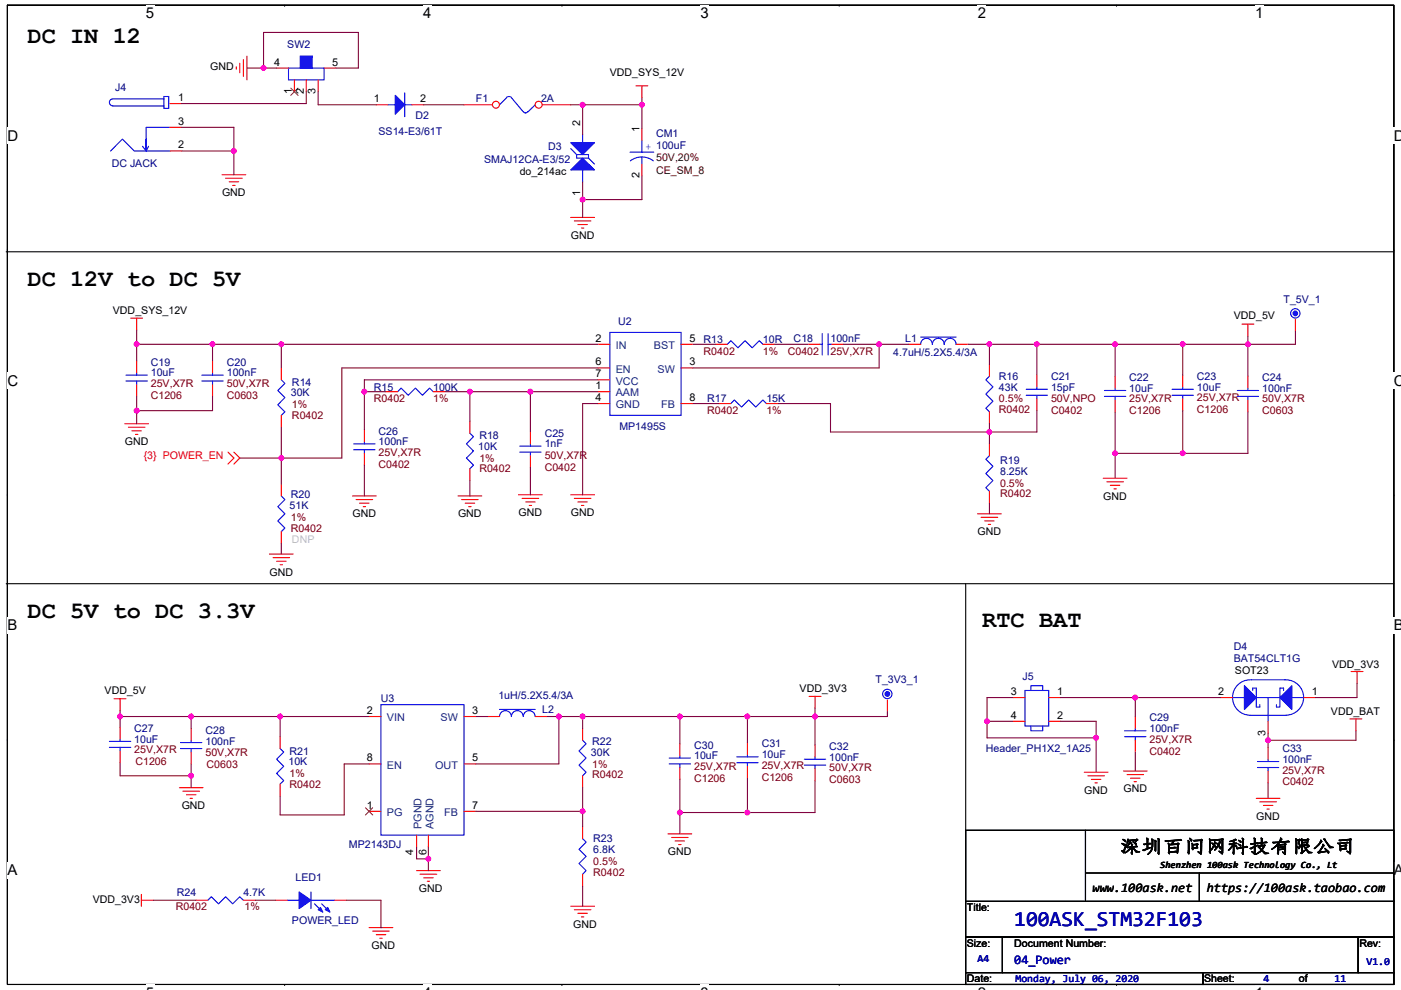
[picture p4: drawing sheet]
<svg xmlns="http://www.w3.org/2000/svg" width="297mm" height="210mm" viewBox="0 0 297 210" stroke-linecap="round" stroke-linejoin="round" font-family="sans-serif">
<path d="M1.6 1.1h293.9v207.7h-293.9v-207.7h293.9v207.7h-293.9z" fill="none" stroke="#000" stroke-width=".23"/>
<g fill="#fff">
<path d="M30.9 1.1h1.8v3.5h-1.8z"/>
<path d="M30.9 208.8h1.8v1.1h-1.8z"/>
</g>
<path d="M60.3 1.1h.1M60.3 208.8h.1" fill="none" stroke="#000" stroke-width=".23"/>
<g fill="#fff">
<path d="M89.7 1.1h1.8v3.5h-1.8z"/>
<path d="M89.7 208.8h1.8v1.1h-1.8z"/>
</g>
<path d="M119.1 1.1h.1M119.1 208.8h.1" fill="none" stroke="#000" stroke-width=".23"/>
<g fill="#fff">
<path d="M148.5 1.1h1.8v3.5h-1.8z"/>
<path d="M148.5 208.8h1.8v1.1h-1.8z"/>
</g>
<path d="M177.9 1.1h.1M177.9 208.8h.1" fill="none" stroke="#000" stroke-width=".23"/>
<g fill="#fff">
<path d="M207.3 1.1h1.8v3.5h-1.8z"/>
<path d="M207.3 208.8h1.8v1.1h-1.8z"/>
</g>
<path d="M236.7 1.1h.1M236.7 208.8h.1" fill="none" stroke="#000" stroke-width=".23"/>
<g fill="#fff">
<path d="M266.1 1.1h1.8v3.5h-1.8z"/>
<path d="M266.1 208.8h1.8v1.1h-1.8z"/>
<path d="M1.6 27.1h2.2v3.5h-2.2z"/>
<path d="M295.5 27.1h1.5v3.5h-1.5z"/>
<path d="M1.6 79h2.2v3.5h-2.2z"/>
<path d="M295.5 79h1.5v3.5h-1.5z"/>
</g>
<path d="M1.6 53h.1M295.5 53h.1" fill="none" stroke="#000" stroke-width=".23"/>
<g fill="#fff">
<path d="M1.6 130.9h2.1v3.5h-2.1z"/>
<path d="M295.5 130.9h1.5v3.5h-1.5z"/>
</g>
<path d="M1.6 104.9h.1M295.5 104.9h.1" fill="none" stroke="#000" stroke-width=".23"/>
<g fill="#fff">
<path d="M1.5 182.8h2.2v3.5h-2.2z"/>
<path d="M295.5 182.8h1.5v3.5h-1.5z"/>
</g>
<g fill="none" stroke="#000" stroke-width=".23">
<path d="M1.3 53.4h294.2M1.3 123.8h294.2M204.7 123.8v52.6M1.6 156.9h.1M295.5 156.9h.1M204.7 176.1h90.8v15.1h-90.8zM230.1 176.1v15.1M204.7 191.2h90.8v7.6h-90.8zM204.7 198.8h7.8v7.5h-7.8zM212.5 198.8h75.5v7.5h-75.5zM230.1 185.2h65.4M254.3 185.2v6"/>
<path d="M288 198.8h7.5v7.5h-7.5zM204.7 206.3h50.3v2.5h-50.3zM255 206.3h40.5v2.5h-40.5z"/>
</g>
<g fill="none" stroke="#f00" stroke-width=".23">
<path d="M50.1 14.2v.5M50.8 13.4v2M51.6 12.7v3.5M52.4 11.9v5M58.6 14.4h2.6M62.4 16.9v2.6M64.9 16.9v2.6M67.5 16.9v2.6M68.7 14.4h2.5M134.8 18.2h2.5M136.1 18.2v2.5M36 22h2.5"/>
<path d="M36 27h2.5M36 32h2.5M47.1 37.1h5M47.8 37.8h3.5M48.6 38.6h2M49.3 39.3h.5M79.8 22.2h2.5M87.3 22.2h2.5M123.5 38.6h.1M123.5 28.5h.1M136.1 27.3v2.5M136.1 34.8v2.5"/>
<path d="M121 46.1h5M121.8 46.9h3.5M122.5 47.6h2M123.3 48.4h.5M27.7 67.5h2.5M29 67.5v2.5M29 76.5v2.6M59.6 78v2.6M126.8 73h2.5M126.8 78h2.5M144.4 78h2.5M144.4 73h2.5"/>
<path d="M151.7 73h2.5M161.8 73h2.5M171.3 73h2.5M176.3 73h2.5M192.7 73h2.5M202.7 73h2.5M219.8 79.6v2.5M236.4 79.8v2.5M250.8 79.6v2.5M263.3 68.7h2.5M264.6 68.7v2.6M264.6 79.8v2.5"/>
<path d="M274.7 67.7v2.6M26.5 89.9h5M27.2 90.6h3.5M28 91.4h2M28.7 92.1h.5M29 81.6v2.5M48.3 95.9l1.3 1.3-1.3 1.2M49.6 95.9l1.2 1.3-1.2 1.2M59.6 88.1v2.5M77.3 91.1v2.5M77.3 96.2v2.5M81.8 83.1h2.5"/>
<path d="M91.8 83.1h2.6M99.6 89.4v2.5M99.6 99.4v2.5M112.5 91.6v2.5M112.5 96.6v2.6M126.8 83.1h2.5M126.8 85.6h2.5M126.8 80.6h2.5M144.4 85.6h2.5M152.4 85.6h2.6M162.5 85.6h2.5M209.8 94.1v2.5"/>
<path d="M219.8 84.6v2.5M236.4 84.8v2.6M250.8 84.6v2.5M264.6 84.8v2.6M57.1 117.5h5.1M57.9 118.3h3.5M58.6 119h2.1M59.4 119.8h.5M59.6 102.7v2.5M59.6 112.8v2.5M74.7 105.2h5.1M75.5 106h3.5"/>
<path d="M76.2 106.7h2M77 107.5h.5M97.1 105.2h5M97.9 106h3.5M98.6 106.7h2M99.4 107.5h.5M109.9 104.9h5.1M110.7 105.7h3.5M111.5 106.5h2M112.2 107.2h.5M121 104.9h5M121.8 105.7h3.5"/>
<path d="M122.5 106.5h2M123.3 107.2h.5M207.3 109h5M208 109.7h3.5M208.8 110.5h2M209.5 111.2h.5M209.8 104.2v2.5M233.9 101.4h5M234.7 102.2h3.5M235.4 102.9h2M236.2 103.7h.5M24.2 148.2h2.5"/>
<path d="M25.5 148.2v2.5M25.5 154.2v2.6M25.5 159.3v2.5M40.5 154.5v2.5M40.5 159.5v2.5M59.4 156.3v2.5M78.2 152h2.6M98.4 152h2.5M103.4 152h2.5M113.5 152h2.5M123.5 154.5v2.5M144.1 157.8v2.5"/>
<path d="M158.5 157.5v2.5M171.6 147.7h2.5M172.8 147.7v2.5M172.8 158v2.5M188.1 148.5v2.5M240.7 152v2.5M240.7 157v2.5M258.8 148h2.5M268.9 153v2.5M268.9 158.5v2.5M276.4 148h2.5M286.2 152.5h2.5"/>
<path d="M286.5 142.4h2.5M287.5 152.5v2.5M287.7 142.4v2.5M38 167.1h5M38.8 167.8h3.5M39.5 168.6h2M40.3 169.3h.5M59.4 166.3v2.5M78.2 172.1h2.6M78.2 162h2.6M88.3 177.1v2.5M90.8 177.1v2.5"/>
<path d="M98.4 162h2.5M98.4 172.1h2.5M123.5 175.4v2.5M123.5 164.5v2.6M141.6 176.9h5.1M142.4 177.6h3.5M143.1 178.4h2M143.9 179.1h.5M144.1 162.8v2.5M158.5 162.5v2.6M172.8 163v2.6M229.9 163.8h5"/>
<path d="M230.6 164.5h3.6M231.4 165.3h2M232.2 166.1h.5M238.2 163.5h5M238.9 164.3h3.6M239.7 165.1h2M240.5 165.8h.5M266.4 169.3h5M267.1 170.1h3.5M267.9 170.8h2M268.6 171.6h.5M268.9 163.5v2.6"/>
<path d="M30 190.9h2.5M30 189.7v2.5M41.5 190.9h2.6M51.6 190.9h2.5M58.4 190.9h2.5M71 190.9h2.5M78.2 196.7h5.1M79 197.5h3.5M79.8 198.2h2M80.5 199h.5M88.3 184.7h5M89.1 185.4h3.5"/>
<path d="M89.8 186.2h2M90.6 186.9h.5M121 192.2h5M121.8 193h3.5M122.5 193.7h2M123.3 194.5h.5M123.5 185.4v2.5"/>
</g>
<g fill="none" stroke="#00f" stroke-width=".23">
<path d="M61.2 14.4h7.5v2.5h-7.5zM85.8 19.7v5M23.4 32l2.5-2.5 2.6 2.5h7.5M23.9 21a.74 .74 0 0 0-.7 .7 .74 .74 0 0 0 .7 .8M23.9 21h10.9M23.9 22.5h10.9M30.2 31l.8 1 .5-1M34.8 20.5h1v2.5h-1zM36 27h-5v5v-2.5M82.3 22.2h1.5M85.8 22.2h1.5M107.4 20.7l-1.5 1.5"/>
<path d="M108.4 20.7l2.6 3M108.4 20.7a.77 .77 0 0 0-1 0M111.9 23.7l-.5 .3-.4-.3M113.5 22.2l-1.6 1.5M121 31.5l1.3 1.3v.7h2.5l1.2 1.3M122.3 32.8h2.5v.7M123.5 36v2.6M123.5 28.5v1.8M133.6 32.3h5M133.6 34.1a4 4 0 0 1 4.9 0M136.1 33.3v1.5M136.1 29.8v2.5"/>
<path d="M26.7 79.6h4.5M29 79.1v.5M129.3 70.5h15.1v17.6h-15.1zM154.2 73l.8-.7 1.5 1.5 1.5-1.5 1.5 1.5 1.5-1.5 .8 .7M173.8 73h.5M174.3 70.8v4.5M175.6 70.8v4.5M175.6 73h.7M195.2 71.5h7.5M195.2 73a1.24 1.24 0 0 1 1.2-1.2 1.24 1.24 0 0 1 1.3 1.2M202.7 73a1.25 1.25 0 0 0-1.2-1.2 1.24 1.24 0 0 0-1.3 1.2 1.25 1.25 0 0 0-1.3-1.2 1.24 1.24 0 0 0-1.2 1.2M26.7 80.8h4.5"/>
<path d="M29 80.8v.8M59.6 80.6l.8 .7-1.5 1.5 1.5 1.5-1.5 1.6 1.5 1.5-.8 .7M75 95.4h4.5M75 94.1h4.5M77.3 93.6v.5M77.3 95.4v.8M84.3 83.1l.7-.8 1.5 1.5 1.6-1.5 1.5 1.5 1.5-1.5 .7 .8M99.6 91.9l.8 .7-1.5 1.5 1.5 1.6-1.5 1.5 1.5 1.5-.8 .7M110.2 95.9h4.5M110.2 94.6h4.5M112.5 94.1v.5M112.5 95.9v.7"/>
<path d="M155 85.6l.7-.8 1.5 1.5 1.5-1.5 1.5 1.5 1.6-1.5 .7 .8M209.8 96.6l-.8 .8 1.5 1.5-1.5 1.5 1.5 1.5-1.5 1.5 .8 .8M217.6 83.8h4.5M217.6 82.6h4.5M219.8 82.1v.5M219.8 83.8v.8M234.2 84.1h4.5M234.2 82.8h4.5M236.4 82.3v.5M236.4 84.1v.7M248.5 83.8h4.5M248.5 82.6h4.5"/>
<path d="M250.8 82.1v.5M250.8 83.8v.8M262.3 84.1h4.5M262.3 82.8h4.5M264.6 82.3v.5M264.6 84.1v.7M59.6 105.2l.8 .8-1.5 1.5 1.5 1.5-1.5 1.5 1.5 1.5-.8 .8M23.2 158.5h4.5M23.2 157.2h4.5M25.5 156.8v.4M25.5 158.5v.8M38.3 158.8h4.5"/>
<path d="M38.3 157.5h4.5M40.5 157v.5M40.5 158.8v.7M59.4 158.8l.8 .7-1.6 1.5 1.6 1.5-1.6 1.5 1.6 1.6-.8 .7M80.8 149.5h17.6v27.6h-17.6zM105.9 152a1.24 1.24 0 0 1 1.3-1.3 1.25 1.25 0 0 1 1.2 1.3M105.9 150.5h7.6M108.4 152a1.23 1.23 0 0 1 1.3-1.3 1.25 1.25 0 0 1 1.2 1.3 1.27 1.27 0 0 1 1.3-1.3 1.25 1.25 0 0 1 1.3 1.3M123.5 157l.8 .8-1.5 1.5 1.5 1.5-1.5 1.5 1.5 1.5-.8 .7M238.4 156.3h4.6M238.4 155h4.6M240.7 154.5v.5"/>
<path d="M240.7 156.3v.7M261.3 148h2.5M265.6 146.5v-.6h.8v2.1M266.4 148h2.5M266.4 148v2h.7v-.5M268.9 148v5M268.9 148h2.5M271.4 148v2h-.8v-.5M272.1 146.5v-.6h-.7v2.1M272.3 144.2a3.8 3.8 0 0 1 4.1 3.6 3.8 3.8 0 0 1-3.8 3.9M272.4 144.2h-7.1a3.8 3.8 0 0 0-4 3.6 3.8 3.8 0 0 0 3.8 3.9h7.5M273.9 148h2.5"/>
<path d="M123.5 177.9l.8 .7-1.5 1.5 1.5 1.6-1.5 1.5 1.5 1.5-.8 .7M141.9 162h4.5M141.9 160.8h4.5M144.1 160.3v.5M144.1 162v.8M156.2 161.8h4.5M156.2 160.5h4.5M158.5 160v.5M158.5 161.8v.7M170.5 162.3h4.6M170.5 161h4.6M172.8 160.5v.5"/>
<path d="M172.8 162.3v.7M266.6 162.8h4.5M266.6 161.5h4.5M268.9 161v.5M268.9 162.8v.7M44.1 190.9l.7-.7 1.5 1.5 1.5-1.5 1.5 1.5 1.5-1.5 .8 .7M60.9 190.9h2.5M65.9 189.2v3.5M65.9 190.9h5.1M66.7 191.7l1.5 1.5M68.2 191.7l1.5 1.5"/>
<circle cx="274.6" cy="66.5" r=".99"/>
<circle cx="188.1" cy="147.2" r=".99"/>
</g>
<g fill="#00f" stroke="#00f" stroke-width=".23">
<path d="M63.7 11.9v2.5h2.5v-2.5z" fill-rule="evenodd"/>
<path d="M271.4 148l2.5-2.6v5.1z" fill-rule="evenodd"/>
<path d="M263.8 145.4l2.6 2.6-2.6 2.5z" fill-rule="evenodd"/>
<path d="M121 30.3h5l-2.5 2.5z" fill-rule="evenodd"/>
<path d="M121 36l2.5-2.5 2.5 2.5z" fill-rule="evenodd"/>
<path d="M63.4 189.2l2.5 1.7-2.5 1.8z" fill-rule="evenodd"/>
<path d="M69 193l.5-.5 .5 1z" fill-rule="evenodd"/>
<path d="M67.9 192.5l.5 1-.9-.5z" fill-rule="evenodd"/>
<path d="M83.8 20.2l2 2-2 2z" fill-rule="evenodd"/>
<circle cx="274.6" cy="66.5" r=".49"/>
<circle cx="188.1" cy="147.2" r=".49"/>
</g>
<path d="M61.7 18.7l1.5 1.5M63.2 18.7l-1.6 1.5M77.5 171.3l1.5 1.6M79 171.3l-1.5 1.6" fill="none" stroke="#804000" stroke-width=".21"/>
<circle cx="105.2" cy="22.2" r=".74" fill="#fff" stroke="#f00" stroke-width=".23"/>
<path d="M98.4 22.2h6" fill="none" stroke="#f00" stroke-width=".23"/>
<circle cx="114.2" cy="22.2" r=".74" fill="#fff" stroke="#f00" stroke-width=".23"/>
<path d="M115 22.2h6M45.1 76.5v2.6M209.8 77.3v2.5M45.1 81.6v2.5M209.8 87.4v2.5M214.8 148h2.5M214.8 153h2.5M222.4 148h2.5M222.4 153h2.5" fill="none" stroke="#f00" stroke-width=".23"/>
<path d="M42.8 79.6h4.5M45.1 79.1v.5M209.8 79.8l-.8 .8 1.5 1.5-1.5 1.5 1.5 1.5-1.5 1.5 .8 .8M42.8 80.8h4.5M45.1 80.8v.8M217.3 146.5h5.1v7.5h-5.1zM218.6 154v1h2.5v-1M218.6 146.5v-1.1h2.5v1.1" fill="none" stroke="#00f" stroke-width=".23"/>
<g fill="none" stroke="#800040" stroke-width=".23">
<path d="M52.4 14.4h6.2M55.9 14.4v-7.5h20.1v7.5h-4.8M64.9 19.5v2.5h-26.4M67.5 19.5v2.7h12.3M38.5 32h11.1M38.5 27h11.1v5M49.6 32v5.1M89.8 22.2h8.6M121 22.2h2.5M123.5 22.2h12.6M123.5 38.6v3.7M123.5 22.2v6.3"/>
<path d="M136.1 37.3v5h-12.6M136.1 20.7v1.5M136.1 22.2v5.1M123.5 42.3v3.8M29 73v3.5M29 70v3M29 73h16.1M45.1 73h14.5M45.1 73v3.5M59.6 73h67.2M59.6 73v5M126.8 78h-54.3v19.2h-12.9"/>
<path d="M146.9 73h4.8M164.3 73h7M178.8 73h7.6v5h-39.5M186.4 73h6.3M205.2 73h4.6M209.8 73v4.3M209.8 73h10M219.8 73h16.6M219.8 73v6.6M236.4 73v6.8M236.4 73h14.4M250.8 73h13.8"/>
<path d="M250.8 73v6.6M264.6 71.3v1.7M264.6 73v6.8M274.7 70.3v2.7h-10.1M29 84.1v3M29 87.1v2.8M45.1 84.1v3h-16.1M50.8 97.2h8.8M59.6 97.2v5.5M59.6 90.6v6.6M77.3 98.7v6.5M77.3 83.1h4.5"/>
<path d="M77.3 83.1v8M94.4 83.1h5.2M99.6 83.1v6.3M99.6 83.1h12.9M112.5 83.1h14.3M112.5 99.2v5.7M112.5 83.1v8.5M126.8 80.6h-49.5v2.5M126.8 85.6h-3.3v19.3M146.9 85.6h5.5M165 85.6h11.1v6h33.7M209.8 91.6v2.5"/>
<path d="M209.8 89.9v1.7M219.8 87.1v4.5h-10M236.4 96.2h14.4M236.4 96.2v5.2M236.4 87.4v8.8M250.8 87.1v9.1M264.6 87.4v8.8h-13.8M59.6 115.3v2.2M99.6 101.9v3.3M209.8 106.7v2.3M25.5 152h15v2.5M25.5 150.7v1.3"/>
<path d="M25.5 152v2.2M40.5 152h18.9M59.4 152h18.8M59.4 152v4.3M100.9 152h2.5M116 152h7.5M118.5 152v10h-17.6M123.5 152v2.5M123.5 152h20.6M158.5 152h-14.4v5.8M172.8 152v6M172.8 150.2v1.8"/>
<path d="M172.8 152h-14.3v5.5M188.1 151v1h-15.3M209.3 153h5.5M209.3 153v3.5h23.1M214.8 148h-5.5v5M224.9 153h7.5v3.5M224.9 148h15.8M232.4 156.5v7.3M240.7 148h18.1M240.7 159.5v4M240.7 148v4M268.9 157v1.5"/>
<path d="M268.9 155.5v1.5M287.5 155v2h-18.6M287.7 144.9v3.1h-8.8M25.5 161.8v2.7h15M40.5 164.5v2.6M40.5 162v2.5M78.2 162h-5.2v10.8h-13.6v-4M88.3 179.6v2.6h2.5M90.8 179.6v2.6M100.9 172.1h22.6M123.5 167.1v5M123.5 172.1v3.3"/>
<path d="M144.1 172.3h14.4M144.1 172.3v4.6M144.1 165.3v7M158.5 165.1v7.2h14.3v-6.7M268.9 166.1v3.2M32.5 190.9h9M54.1 190.9h4.3M73.5 190.9h7.3v5.8h.2M90.8 182.2v2.5M123.5 187.9v4.3"/>
</g>
<g fill="#f0f" stroke="#f0f" stroke-width=".23">
<circle cx="123.5" cy="42.3" r=".49"/>
<circle cx="49.6" cy="32" r=".5"/>
<circle cx="55.9" cy="14.4" r=".49"/>
<circle cx="136.1" cy="22.2" r=".5"/>
<circle cx="123.5" cy="22.2" r=".5"/>
<circle cx="29" cy="87.1" r=".5"/>
<circle cx="45.1" cy="73" r=".49"/>
<circle cx="29" cy="73" r=".49"/>
<circle cx="59.6" cy="73" r=".49"/>
<circle cx="77.2" cy="83.1" r=".5"/>
<circle cx="112.4" cy="83.1" r=".5"/>
<circle cx="99.6" cy="83.1" r=".5"/>
<circle cx="186.4" cy="73" r=".49"/>
<circle cx="209.8" cy="91.6" r=".49"/>
<circle cx="209.8" cy="73" r=".49"/>
<circle cx="236.4" cy="73" r=".49"/>
<circle cx="219.8" cy="73" r=".49"/>
<circle cx="236.4" cy="96.1" r=".49"/>
<circle cx="59.6" cy="97.1" r=".49"/>
<circle cx="264.6" cy="73" r=".49"/>
<circle cx="118.5" cy="152" r=".5"/>
<circle cx="90.8" cy="182.1" r=".49"/>
<circle cx="123.5" cy="172.1" r=".49"/>
<circle cx="123.5" cy="152" r=".5"/>
<circle cx="40.5" cy="164.5" r=".49"/>
<circle cx="144.1" cy="172.3" r=".49"/>
<circle cx="158.5" cy="172.3" r=".49"/>
<circle cx="40.5" cy="152" r=".49"/>
<circle cx="25.4" cy="152" r=".49"/>
<circle cx="172.8" cy="152" r=".49"/>
<circle cx="59.4" cy="152" r=".49"/>
<circle cx="240.7" cy="147.9" r=".5"/>
<circle cx="268.9" cy="157" r=".49"/>
<circle cx="232.4" cy="156.5" r=".5"/>
<circle cx="209.3" cy="153" r=".49"/>
<circle cx="250.8" cy="96.1" r=".49"/>
<circle cx="250.8" cy="73" r=".49"/>
<circle cx="144.1" cy="152" r=".5"/>
<circle cx="158.5" cy="152" r=".5"/>
</g>
<g font-size="5">
<text x="5.8" y="9.1">DC IN 12</text>
<text x="5.8" y="60.7">DC 12V to DC 5V</text>
<text x="5.8" y="131.1">DC 5V to DC 3.3V</text>
<text x="208.3" y="133.1">RTC BAT</text>
</g>
<text font-size="4.5" fill="#000080" x="215" y="196.4">100ASK_STM32F103</text>
<text font-size="3.8" x="237.4" y="180.6">深圳百问网科技有限公司</text>
<g font-size="3.2">
<text x="30.9" y="3.9">5</text>
<text x="89.7" y="3.9">4</text>
<text x="148.5" y="3.9">3</text>
<text x="207.3" y="3.9">2</text>
<text x="266.1" y="3.9">1</text>
<text x="1.6" y="29.9">D</text>
<text x="295.5" y="29.9">D</text>
<text x="1.6" y="81.8">C</text>
<text x="295.5" y="81.8">C</text>
<text x="1.6" y="133.7">B</text>
<text x="295.5" y="133.7">B</text>
<text x="1.6" y="185.6">A</text>
<text x="295.5" y="185.6">A</text>
</g>
<g font-size="2.8">
<text x="231.6" y="189.2">www.100ask.net</text>
<text x="255.9" y="189.2">https://100ask.taobao.com</text>
</g>
<text font-size="2.8" fill="#000080" x="215" y="204.6">04_Power</text>
<g font-size="2.3">
<text x="58.1" y="13.9">4</text>
<text x="70.5" y="13.9">5</text>
<text x="37.8" y="21.4">1</text>
<text x="61.9" y="20" transform="rotate(-90 61.9 20)">1</text>
<text x="64.4" y="20" transform="rotate(-90 64.4 20)">2</text>
<text x="66.9" y="20" transform="rotate(-90 66.9 20)">3</text>
<text x="79.2" y="21.7">1</text>
<text x="89.1" y="21.7">2</text>
<text x="37.8" y="26.5">3</text>
<text x="123" y="26.8" transform="rotate(-90 123 26.8)">2</text>
<text x="135.6" y="28" transform="rotate(-90 135.6 28)">1</text>
<text x="37.8" y="31.5">2</text>
<text x="123" y="41.6" transform="rotate(-90 123 41.6)">1</text>
<text x="135.6" y="37.8" transform="rotate(-90 135.6 37.8)">2</text>
<text x="126.3" y="72.5">2</text>
<text x="126.3" y="77.5">6</text>
<text x="146.2" y="72.5">5</text>
<text x="146.2" y="77.5">3</text>
<text x="126.3" y="82.6">1</text>
<text x="126.3" y="80">7</text>
<text x="126.3" y="85.1">4</text>
<text x="146.2" y="85.1">8</text>
<text x="214.3" y="147.4">3</text>
<text x="224.1" y="147.4">1</text>
<text x="258.3" y="147.4">2</text>
<text x="278.2" y="147.4">1</text>
<text x="77.7" y="151.4">2</text>
<text x="100.1" y="151.4">3</text>
<text x="214.3" y="152.5">4</text>
<text x="224.1" y="152.5">2</text>
<text x="77.7" y="161.5">8</text>
<text x="100.1" y="161.5">5</text>
<text x="268.3" y="156" transform="rotate(-90 268.3 156)">3</text>
<text x="77.7" y="171.6">1</text>
<text x="100.1" y="171.6">7</text>
</g>
<g font-size="2.3" fill="#004080">
<text x="130.6" y="74">IN</text>
<text x="138.7" y="74">BST</text>
<text x="130.6" y="79.1">EN</text>
<text x="130.6" y="81.6">VCC</text>
<text x="139.4" y="79.1">SW</text>
<text x="130.6" y="84.1">AAM</text>
<text x="130.6" y="86.6">GND</text>
<text x="140.2" y="86.6">FB</text>
<text x="82" y="153">VIN</text>
<text x="93.4" y="153">SW</text>
<text x="82" y="163">EN</text>
<text x="92.3" y="163">OUT</text>
<text x="82" y="173.1">PG</text>
<text x="94.2" y="173.1">FB</text>
<text x="89.4" y="175.9" transform="rotate(-90 89.4 175.9)">PGND</text>
<text x="91.9" y="175.9" transform="rotate(-90 91.9 175.9)">AGND</text>
</g>
<g font-size="2.2" fill="#000080">
<text x="60.9" y="10.2">SW2</text>
<text x="24.4" y="19.2">J4</text>
<text x="100.9" y="21.7">F1</text>
<text x="114.7" y="21.7">2A</text>
<text x="80.3" y="28.5">SS14-E3/61T</text>
<text x="88.1" y="25.3">D2</text>
<text x="139.1" y="29">CM1</text>
<text x="23.7" y="35.3">DC JACK</text>
<text x="102.7" y="34.6">SMAJ12CA-E3/52</text>
<text x="116.2" y="31.8">D3</text>
<text x="272.1" y="64.2">T_5V_1</text>
<text x="131.1" y="69">U2</text>
<text x="32" y="77.6">C19</text>
<text x="48.1" y="77.6">C20</text>
<text x="149.2" y="72.8">R13</text>
<text x="161.8" y="72.8">10R</text>
<text x="168.3" y="72.5">C18</text>
<text x="176.1" y="72.5">100nF</text>
<text x="189.4" y="75.5">4.7uH/5.2X5.4/3A</text>
<text x="191.9" y="72.5">L1</text>
<text x="32" y="79.8">10uF</text>
<text x="48.1" y="79.8">100nF</text>
<text x="61.9" y="81.8">R14</text>
<text x="79.3" y="82.8">R15</text>
<text x="91.8" y="82.8">100K</text>
<text x="211.8" y="80.6">R16</text>
<text x="211.8" y="82.8">43K</text>
<text x="222.8" y="80.6">C21</text>
<text x="222.8" y="82.8">15pF</text>
<text x="239.4" y="80.8">C22</text>
<text x="239.4" y="83.1">10uF</text>
<text x="253.8" y="80.6">C23</text>
<text x="253.8" y="82.8">10uF</text>
<text x="267.6" y="80.8">C24</text>
<text x="267.6" y="83.1">100nF</text>
<text x="61.7" y="84.1">30K</text>
<text x="149.9" y="85.4">R17</text>
<text x="162.5" y="85.4">15K</text>
<text x="80.3" y="92.2">C26</text>
<text x="80.3" y="94.4">100nF</text>
<text x="101.4" y="95.4">10K</text>
<text x="101.6" y="93.2">R18</text>
<text x="115.5" y="92.6">C25</text>
<text x="115.5" y="94.9">1nF</text>
<text x="131.3" y="91.1">MP1495S</text>
<text x="212" y="98.4">R19</text>
<text x="212" y="100.7">8.25K</text>
<text x="61.4" y="108">51K</text>
<text x="61.7" y="105.7">R20</text>
<text x="261.6" y="137.9">D4</text>
<text x="261.6" y="140.4">BAT54CLT1G</text>
<text x="80.8" y="149">U3</text>
<text x="105.7" y="148.2">1uH/5.2X5.4/3A</text>
<text x="185.6" y="144.9">T_3V3_1</text>
<text x="216.8" y="144.2">J5</text>
<text x="28.5" y="155.3">C27</text>
<text x="43.6" y="155.8">C28</text>
<text x="115" y="151.2">L2</text>
<text x="243.7" y="153">C29</text>
<text x="243.7" y="155.3">100nF</text>
<text x="28.5" y="157.5">10uF</text>
<text x="43.6" y="158">100nF</text>
<text x="61.4" y="160">R21</text>
<text x="125.3" y="160.3">30K</text>
<text x="125.5" y="158">R22</text>
<text x="147.2" y="158.8">C30</text>
<text x="147.2" y="161.1">10uF</text>
<text x="161.5" y="158.5">C31</text>
<text x="161.5" y="160.8">10uF</text>
<text x="175.8" y="159">C32</text>
<text x="175.8" y="161.3">100nF</text>
<text x="209" y="159.5">Header_PH1X2_1A25</text>
<text x="271.9" y="159.5">C33</text>
<text x="271.9" y="161.8">100nF</text>
<text x="61.2" y="162.3">10K</text>
<text x="74" y="179.9">MP2143DJ</text>
<text x="125.8" y="178.6">R23</text>
<text x="125.8" y="180.9">6.8K</text>
<text x="37.5" y="190">R24</text>
<text x="51.6" y="190">4.7K</text>
<text x="62.7" y="186.9">LED1</text>
<text x="61.9" y="196">POWER_LED</text>
<text x="207.3" y="204.1">A4</text>
<text x="215.3" y="208.4">Monday, July 06, 2020</text>
<text x="267.9" y="208.4">4</text>
<text x="283" y="208.4">11</text>
<text x="289.7" y="204.6">V1.0</text>
</g>
<g font-size="2.2">
<text x="44.6" y="14.9">GND</text>
<text x="129.3" y="16.2">VDD_SYS_12V</text>
<text x="47.1" y="41.6">GND</text>
<text x="110.2" y="37.1">do_214ac</text>
<text x="121" y="50.7">GND</text>
<text x="23.9" y="66.5">VDD_SYS_12V</text>
<text x="261.6" y="67.8">VDD_5V</text>
<text x="26.5" y="94.4">GND</text>
<text x="233.9" y="106">GND</text>
<text x="74.7" y="109.7">GND</text>
<text x="97.1" y="109.7">GND</text>
<text x="109.9" y="109.5">GND</text>
<text x="121" y="109.5">GND</text>
<text x="207.3" y="113.5">GND</text>
<text x="57.1" y="122.1">GND</text>
<text x="261.8" y="142.9">SOT23</text>
<text x="282.4" y="141.7">VDD_3V3</text>
<text x="22.2" y="147.2">VDD_5V</text>
<text x="169.5" y="146.7">VDD_3V3</text>
<text x="282.2" y="151.7">VDD_BAT</text>
<text x="38.5" y="171.6">GND</text>
<text x="229.9" y="168.3">GND</text>
<text x="238.2" y="168.1">GND</text>
<text x="266.4" y="173.9">GND</text>
<text x="87.6" y="181.4" transform="rotate(-90 87.6 181.4)">4</text>
<text x="90.4" y="181.4" transform="rotate(-90 90.4 181.4)">6</text>
<text x="141.6" y="181.4">GND</text>
<text x="19.7" y="191.5">VDD_3V3</text>
<text x="88.8" y="189.2">GND</text>
<text x="121.5" y="196.8">GND</text>
<text x="205" y="193.2">Title:</text>
<text x="78.8" y="201.3">GND</text>
<text x="205" y="200.8">Size:</text>
<text x="215" y="200.8">Document Number:</text>
<text x="288.2" y="200.8">Rev:</text>
<text x="205" y="208.3">Date:</text>
<text x="255.3" y="208.3">Sheet:</text>
<text x="275.4" y="208.3">of</text>
</g>
<text font-size="2.2" fill="#00f" x="136.8" y="31.8">+ 100uF</text>
<g font-size="2.2" fill="#400000">
<text x="139.1" y="34.1">50V,20%</text>
<text x="139.1" y="36.8">CE_SM_8</text>
</g>
<g font-size="2.2" fill="#800000">
<text x="149.2" y="75.3">R0402</text>
<text x="161.8" y="75.3">1%</text>
<text x="167" y="75.3">C0402</text>
<text x="176.1" y="75.3">25V,X7R</text>
<text x="32" y="82.1">25V,X7R</text>
<text x="48.1" y="82.1">50V,X7R</text>
<text x="32" y="84.6">C1206</text>
<text x="48.1" y="84.6">C0603</text>
<text x="61.9" y="88.9">R0402</text>
<text x="61.9" y="86.6">1%</text>
<text x="79.3" y="85.4">R0402</text>
<text x="91.8" y="85.4">1%</text>
<text x="149.9" y="87.9">R0402</text>
<text x="162.5" y="87.9">1%</text>
<text x="211.8" y="87.6">R0402</text>
<text x="211.8" y="85.4">0.5%</text>
<text x="222.8" y="87.9">C0402</text>
<text x="222.8" y="85.4">50V,NPO</text>
<text x="239.4" y="87.9">C1206</text>
<text x="239.4" y="85.4">25V,X7R</text>
<text x="253.8" y="87.6">C1206</text>
<text x="253.8" y="85.1">25V,X7R</text>
<text x="267.6" y="87.9">C0603</text>
<text x="267.6" y="85.4">50V,X7R</text>
<text x="80.3" y="99.2">C0402</text>
<text x="80.3" y="96.7">25V,X7R</text>
<text x="101.6" y="100.2">R0402</text>
<text x="101.6" y="97.9">1%</text>
<text x="115.5" y="99.9">C0402</text>
<text x="115.5" y="97.4">50V,X7R</text>
<text x="212" y="105.5">R0402</text>
<text x="212" y="103.2">0.5%</text>
<text x="61.7" y="112.8">R0402</text>
<text x="61.7" y="110.5">1%</text>
<text x="28.5" y="159.8">25V,X7R</text>
<text x="43.6" y="160.3">50V,X7R</text>
<text x="243.7" y="160">C0402</text>
<text x="243.7" y="157.5">25V,X7R</text>
<text x="28.7" y="162.3">C1206</text>
<text x="43.8" y="162.8">C0603</text>
<text x="61.4" y="167.1">R0402</text>
<text x="61.4" y="164.8">1%</text>
<text x="125.5" y="165.1">R0402</text>
<text x="125.5" y="162.8">1%</text>
<text x="147.2" y="165.8">C1206</text>
<text x="147.2" y="163.3">25V,X7R</text>
<text x="161.5" y="165.6">C1206</text>
<text x="161.5" y="163.1">25V,X7R</text>
<text x="175.8" y="166.1">C0603</text>
<text x="175.8" y="163.6">50V,X7R</text>
<text x="271.9" y="166.6">C0402</text>
<text x="271.9" y="164.1">25V,X7R</text>
<text x="125.8" y="185.7">R0402</text>
<text x="125.8" y="183.4">0.5%</text>
<text x="37.3" y="193">R0402</text>
<text x="51.9" y="193">1%</text>
</g>
<text font-size="2.2" fill="#f00" x="30.5" y="97.4">{3} POWER_EN</text>
<text font-size="2.2" fill="#c0c0c0" x="61.9" y="115.3">DNP</text>
<text font-size="2" x="246" y="184">Shenzhen 100ask Technology Co., Lt</text>
</svg>
